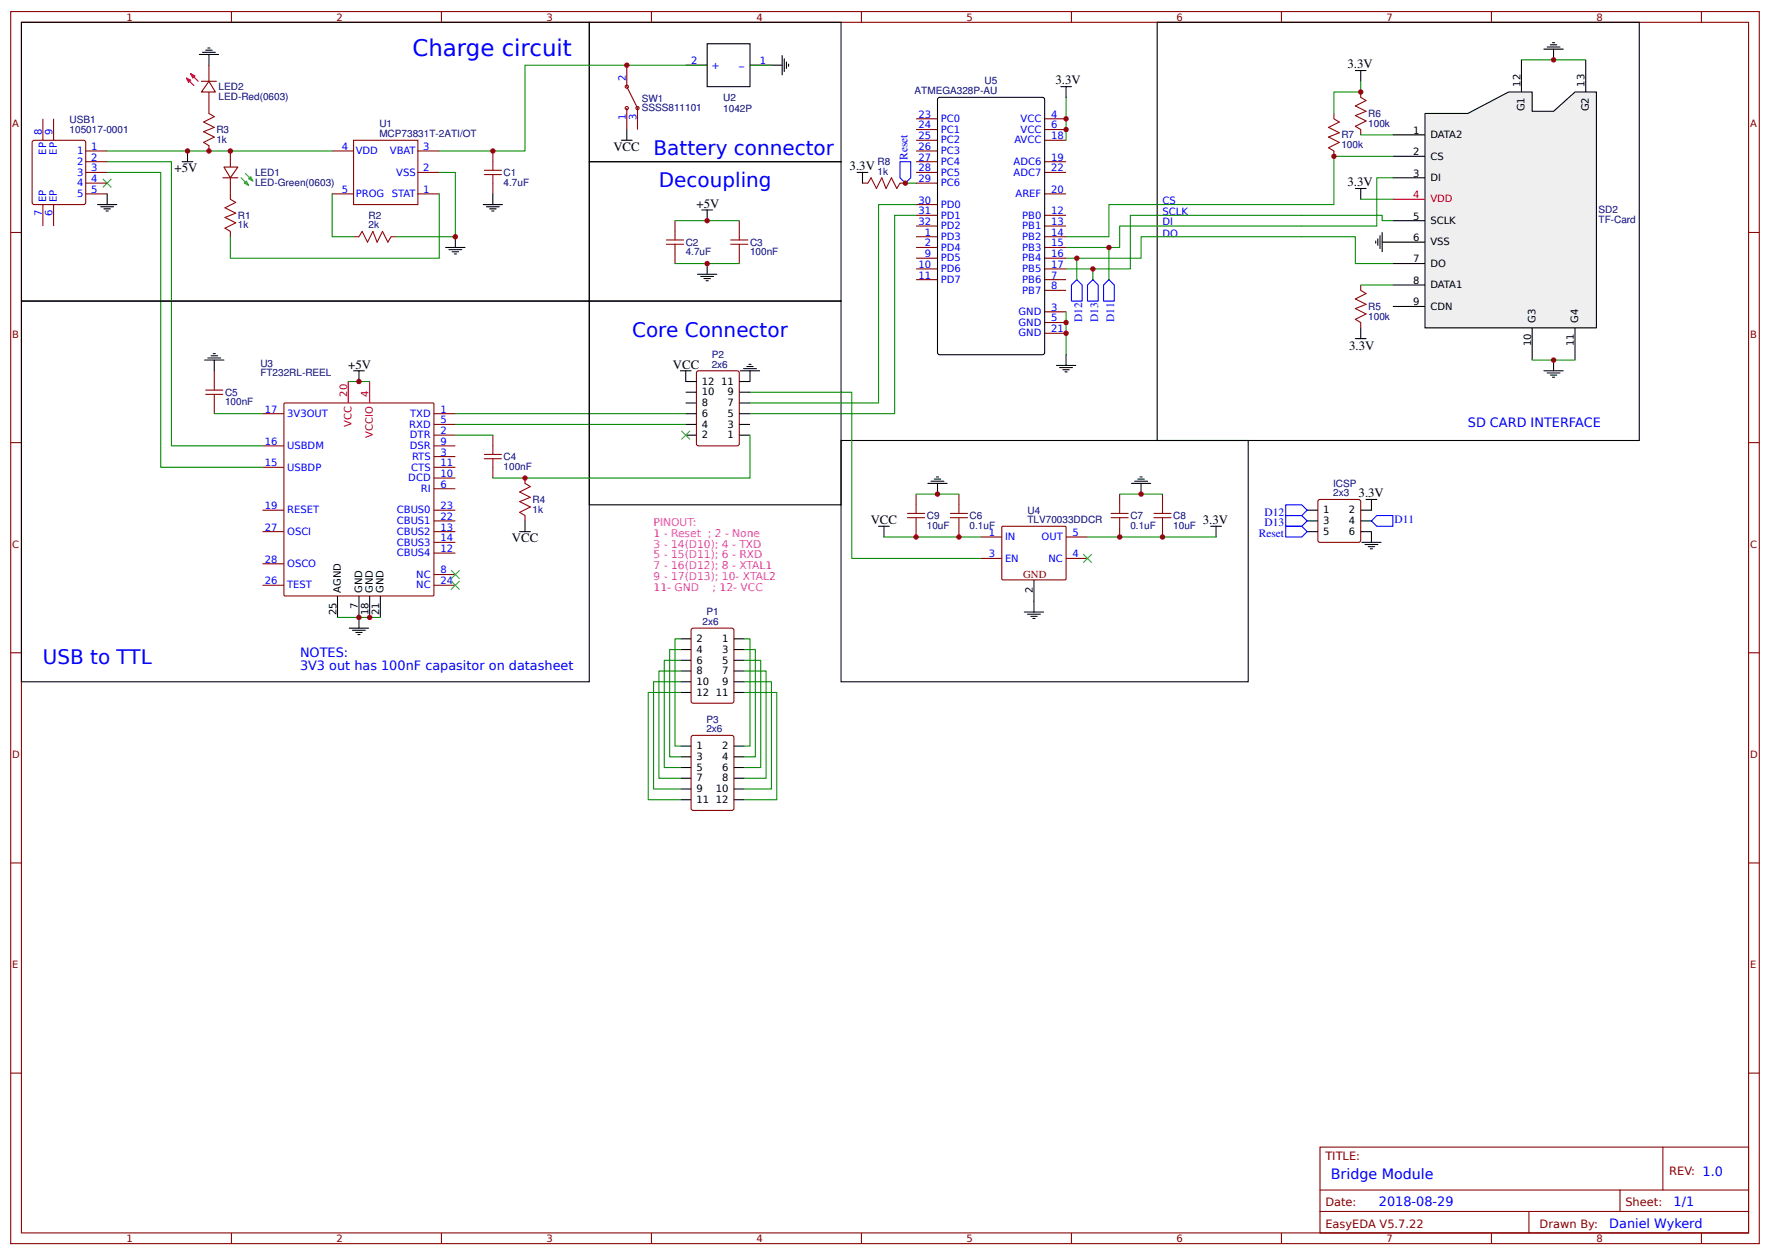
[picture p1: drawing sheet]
<svg xmlns="http://www.w3.org/2000/svg" width="437mm" height="310mm" viewBox="0 0 437 310" stroke-linecap="round" stroke-linejoin="round" font-family="sans-serif">
<g fill="none" stroke="#800" stroke-width=".26">
<path d="M2.6 2.9h431.8v304h-431.8zM5.3 5.5h426.5v298.7h-426.5zM51.6 16.1v4M57.1 2.9v2.6M109 2.9v2.6M154.8 16.1v5.3M160.9 2.9v2.6M169.3 16.1h5.3M185.2 16.1h5.3M212.7 2.9v2.6M264.6 2.9v2.6M316.4 2.9v2.6"/>
<path d="M368.3 2.9v2.6M420.2 2.9v2.6M8.2 34.7l12.4-.1 .5 .3 .1 15.1-.3 .4-12.4 .1-.5-.3-.1-15.1zM10.6 29.3v5.3M13.2 29.3v5.3M21.2 37.3h5.3M21.2 39.9h5.3M49.7 20.1h3.7M51.6 20.1l1.6 2.6h-3.5zM51.6 22.7v5.3M51.6 35.9v1.4M56.9 37.3v3.9"/>
<path d="M82 37.3h5.3M87.3 34.6h15.9v15.9h-15.9zM103.2 37.3h5.3M121.7 37.3v2.6M154.8 26.7v5.3M157.4 26.7v5.3M2.6 57.4h2.7M10.6 50.5v5.3M13.2 50.5v5.3M21.2 47.8h5.3M21.2 42.5h5.3M21.2 45.2h5.3"/>
<path d="M55 43.9h3.7M55.3 41.2h3.4l-1.8 2.7zM56.9 43.9v5.3M56.9 57.1v1.3M82 47.8h5.3M87.3 58.4h1.3M96.6 58.4h1.3M103.2 47.8h5.3M103.2 42.5h5.3M121.7 45.2v2.6M166.7 54.5v2.6M182.6 54.5v2.6"/>
<path d="M431.8 57.4h2.6M166.7 62.4v2.6M182.6 62.4v2.6M52.9 91.5v2.6M52.9 99.4v2.7M70.2 99.6l.2-.2h36.5l.2 .2 .1 47.2-.2 .2-36.6 .1-.2-.2zM172.2 91.6l9.8-.1 .5 .3 .1 17.7-.3 .4-9.8 .1-.4-.2-.1-17.8zM2.6 109.2h2.7M64.8 110h5.3M64.8 115.3h5.3M64.8 102.1h5.3M107.2 104.7h5.2"/>
<path d="M107.2 110h5.2M107.2 118h5.2M107.2 115.3h5.2M107.2 102.1h5.2M107.2 107.4h5.2M107.2 112.7h5.2M121.7 107.4v2.6M121.7 115.3v2.7M129.6 118v1.3M431.8 109.2h2.6M64.8 131.2h5.3M64.8 125.9h5.3"/>
<path d="M64.8 139.1h5.3M107.2 120.6h5.2M107.2 136.5h5.2M107.2 131.2h5.2M107.2 133.8h5.2M107.2 125.9h5.2M107.2 128.5h5.2M129.6 127.2v1.3M64.8 144.4h5.3M107.2 144.4h5.2M107.2 141.8h5.2M2.6 161.1h2.7"/>
<path d="M431.8 161.1h2.6M2.6 212.9h2.7M431.8 212.9h2.6M2.6 264.8h2.7M431.8 264.8h2.6M326 283.1h105.8v21.1h-105.8zM326 293.6h105.8M326 298.9h105.8M377.6 298.9v5.3M400 293.6v5.3M410.6 283.1v10.5M57.1 304.2v2.7"/>
<path d="M109 304.2v2.7M160.9 304.2v2.7M212.7 304.2v2.7M264.6 304.2v2.7M316.4 304.2v2.7M368.3 304.2v2.7M420.2 304.2v2.7"/>
</g>
<g fill="none" stroke="#080" stroke-width=".26">
<path d="M26.5 39.9h15.8v70.1h22.5M26.5 37.3h55.5M26.5 42.5h13.2v72.8h25.1M82 47.8v10.6h5.3M108.5 47.8v15.9h-51.6v-5.3M108.5 42.5h3.9v15.9h-14.5M166.7 54.5h15.9M166.7 65h15.9M86 94.1h5.3M52.9 102.1h11.9M112.4 107.4h9.3M112.4 102.1h56.9"/>
<path d="M112.4 104.7h56.9M185.2 107.4v10.6h-63.5M83.3 152.3h10.6"/>
</g>
<g fill="none" stroke="#000" stroke-width=".26">
<path d="M5.3 5.5h140.2v68.8h-140.2zM49.2 13.4h4.8M50 12.9h3.2M50.8 12.4h1.6M51.3 11.9h.6M51.6 13.4v2.7M145.5 5.5h62.2v34.4h-62.2zM174.6 10.8h10.6v10.6h-10.6zM190.5 16.1h2.6M193.1 13.7v4.8M193.7 14.5v3.2M194.2 15.3v1.6"/>
<path d="M194.7 15.8v.6M45 39.9h2.6M46.3 37.3v2.6M145.5 39.9h62.2v34.4h-62.2zM153.5 34.6h2.6M154.8 32v2.6M24.1 50.5h4.7M24.9 51h3.1M25.7 51.5h1.6M26.2 52.1h.5M26.5 47.8v2.7M112.4 58.4v2.7"/>
<path d="M119.3 50.5h4.8M120.1 51h3.2M120.9 51.5h1.6M121.4 52.1h.6M121.7 47.8v2.7M173.3 51.8h2.6M174.6 51.8v2.7M5.3 74.3h140.2v93.9h-140.2zM110.1 61.1h4.7M110.9 61.6h3.1M111.7 62.1h1.5M112.2 62.7h.5"/>
<path d="M145.5 74.3h62.2v50.3h-62.2zM172.2 67.7h4.8M173 68.2h3.2M173.8 68.7h1.6M174.4 69.3h.5M174.6 65v2.7M50.5 88.8h4.8M51.3 88.3h3.2M52.1 87.8h1.6M52.7 87.3h.5M52.9 88.8v2.7M87.3 91.5h2.7"/>
<path d="M88.6 91.5v2.6M168 91.5h2.7M169.3 99.4h2.7M169.3 96.8h2.7M169.3 91.5v2.6h2.7M182.6 99.4h2.6M182.6 96.8h2.6M182.8 91.5h4.8M183.6 91h3.2M184.4 90.4h1.6M184.9 89.9h.6M185.2 91.5v2.6h-2.6"/>
<path d="M169.3 107.4h2.7M169.3 104.7h2.7M169.3 102.1h2.7M182.6 107.4h2.6M182.6 104.7h2.6M182.6 102.1h2.6M128.3 131.2h2.7M129.6 128.5v2.7M83.3 147.1v5.2M86.3 155h4.7M87 155.5h3.2M87.8 156.1h1.6"/>
<path d="M88.4 156.6h.5M88.6 147.1v7.9M91.3 147.1v5.2M93.9 147.1v5.2"/>
</g>
<path d="M59.5 43.9l1.9 1.8M60.6 42.8l1.8 1.9M60.9 44.7l.5 1-1.1-.5zM61.4 44.1l.5-.5 .5 1.1z" fill="none" stroke="#690" stroke-width=".26"/>
<g fill="none" stroke="#a00000" stroke-width=".26">
<path d="M51.6 28l1.3 .8-2.6 1.3 2.6 1.3-2.6 1.1 2.6 1.3-2.6 1.3 1.3 .8M121.7 39.9v2.1M56.9 49.2l1.3 .8-2.6 1.3 2.6 1.3-2.6 1.1 2.6 1.3-2.6 1.3 1.3 .8M88.6 58.4l.8-1.3 1.4 2.6 1.3-2.6 1 2.6 1.4-2.6 1.3 2.6 .8-1.3M119.6 42h4.2M119.6 43.1h4.2M121.7 43.1v2.1M164.6 59.2h4.2M166.7 57.1v2.1M180.4 59.2h4.3M182.6 57.1v2.1M164.6 60.3h4.2"/>
<path d="M166.7 60.3v2.1M180.4 60.3h4.3M182.6 60.3v2.1M50.8 97.3h4.2M50.8 96.3h4.2M52.9 94.1v2.2M52.9 97.3v2.1M119.6 112.1h4.2M119.6 113.2h4.2M121.7 110v2.1M121.7 113.2v2.1M129.6 119.3l1.4 .8-2.7 1.3 2.7 1.3-2.7 1.1 2.7 1.3-2.7 1.3 1.3 .8"/>
</g>
<path d="M46 19.3l1.1 .5-.5 .5zM46 19.3l1.9 1.8M47.1 18.2l1.1 .5-.6 .6zM47.1 18.2l1.8 1.9M86 94.1v5.3M91.3 94.1v5.3" fill="none" stroke="#f00" stroke-width=".26"/>
<g fill="#000" stroke="#3c3" stroke-width=".26">
<path d="M25.4 44.1l2.1 2.1zM27.5 44.1l-2.1 2.1z"/>
<path d="M168.3 106.3l2.1 2.1zM170.4 106.3l-2.1 2.1z"/>
<path d="M111.4 143.4l2.1 2.1zM113.5 143.4l-2.1 2.1z"/>
<path d="M111.4 140.7l2.1 2.1zM111.4 142.8l2.1-2.1z"/>
</g>
<g fill="none" stroke="#900" stroke-width=".26">
<path d="M154.8 21.4l2.6 5.3"/>
<circle cx="154.8" cy="21.4" r=".4"/>
<circle cx="154.8" cy="26.7" r=".4"/>
<circle cx="157.4" cy="26.7" r=".4"/>
</g>
<path d="M351.9 28h10.6l10-5.3h5.9v4.8h5.2l5.3-4.8h5.3v58.2h-42.3z" fill="#efefef" stroke="#000" stroke-width=".26"/>
<g fill="none" stroke="#000" stroke-width=".26">
<path d="M285.8 5.5h119v103.2h-119zM334.7 17.4h2.6M336 17.4v2.7M375.7 14.8v7.9M381.3 12.1h4.7M382.1 11.6h3.1M382.9 11.1h1.5M383.4 10.5h.5M383.6 12.1v2.7M391.6 14.8v7.9M231.6 24.3l.4-.3h25.4l.5 .3 .1 62.7-.3 .5h-25.7l-.4-.2zM261.9 21.4h2.7"/>
<path d="M263.3 21.4v2.6M344 33.3h7.9M344 38.6h7.9M211.7 42.5h2.6M213 42.5v2.7M334.7 46.5h2.6M336 46.5v2.7M339.7 59.5v.5M340.3 58.9v1.6M340.8 58.2v3.1M341.3 59.7h10.6M341.3 57.4v4.7"/>
<path d="M344 43.9h7.9M344 54.5h7.9M344 65h7.9M344 70.3h7.9M344 75.6h7.9M260.9 90.2h4.7M261.7 90.7h3.1M262.5 91.2h1.6M263 91.8h.5M263.3 87.5v2.7M334.7 83.6h2.6M336 80.9v2.7"/>
<path d="M378.4 80.9v7.9M381.3 91.5h4.7M382.1 92h3.1M382.9 92.6h1.5M383.4 93.1h.5M383.6 88.8v2.7M388.9 80.9v7.9M207.7 108.7h100.5v59.5h-100.5zM229.1 119.3h4.8M229.9 118.7h3.2M230.7 118.2h1.6M231.2 117.7h.6"/>
<path d="M231.5 119.3v2.6M279.4 119.3h4.8M280.2 118.7h3.2M281 118.2h1.6M281.5 117.7h.5M281.8 119.3v2.6M217 129.9h2.6M218.3 129.9v2.6M299 129.9h2.6M300.3 129.9v2.6M322.8 125.9h2.6M322.8 128.5h2.6"/>
<path d="M322.8 131.2h2.6M336 128.5h2.7M336 131.2h2.7v2.6M336.3 133.8h4.7M337.1 134.4h3.2M337.3 123.2h2.7M337.9 134.9h1.6M338.4 135.4h.5M338.7 123.2v2.7h-2.7M168 157.6h2.7M181.2 157.6h2.7M252.9 151h4.8"/>
<path d="M253.7 151.6h3.2M254.5 152.1h1.6M255.1 152.6h.5M255.3 143.1v7.9M168 160.3h2.7M168 162.9h2.7M168 165.6h2.7M168 168.2h2.7M168 170.9h2.7M181.2 160.3h2.7M181.2 162.9h2.7M181.2 165.6h2.7"/>
<path d="M181.2 168.2h2.7M181.2 170.9h2.7M168 184.1h2.7M168 186.7h2.7M168 189.4h2.7M168 192h2.7M168 194.7h2.7M168 197.3h2.7M181.2 184.1h2.7M181.2 186.7h2.7M181.2 189.4h2.7M181.2 192h2.7"/>
<path d="M181.2 194.7h2.7M181.2 197.3h2.7"/>
</g>
<path d="M344 49.2h7.9" fill="none" stroke="#f00" stroke-width=".26"/>
<g fill="none" stroke="#080" stroke-width=".26">
<path d="M174.6 16.1h-45v21.2h-21.1M185.2 16.1h5.3M375.7 14.8h15.9M263.3 24v10.6M336 20.1v2.6h-6.6v5.3M336 33.3h8M344 38.6h-14.6v11.9h-55.6v7.9h-10.5M223.6 45.2h2.6M226.2 50.5h-9.2v48.9h-31.8M226.2 53.1h-5.3v49h-35.7M336 49.2h8M344 54.5h-2.7v-1.4h-62.2v13.3h-15.8"/>
<path d="M344 43.9h-4v11.9h-63.5v5.3h-13.2M263.3 63.7h18.5v-5.3h52.9v6.6h9.3M263.3 76.9v10.6M265.9 63.7v5.3M269.9 66.4v2.6M273.8 61.1v7.9M336 70.3h8M185.2 96.8h25.1v41h31.8M378.4 88.8h10.5M218.3 132.5h23.8M226.2 121.9h10.6M268.6 132.5h31.7"/>
<path d="M276.5 121.9h10.6M168 157.6h-1.3v26.5h1.3M183.9 157.6h1.3v26.5h-1.3M168 160.3h-2.6v26.4h2.6M168 162.9h-4v26.5h4M168 165.6h-5.3v26.4h5.3M168 168.2h-6.6v26.5h6.6M168 170.9h-7.9v26.4h7.9M183.9 160.3h2.6v26.4h-2.6M183.9 162.9h4v26.5h-4M183.9 165.6h5.3v26.4h-5.3M183.9 168.2h6.6v26.5h-6.6"/>
<path d="M183.9 170.9h7.9v26.4h-7.9"/>
</g>
<g fill="none" stroke="#a00000" stroke-width=".26">
<path d="M329.4 29.3l1.3 .8-2.6 1.3 2.6 1.4-2.6 1 2.6 1.3-2.6 1.4 1.3 .8M336 24l1.3 .8-2.6 1.3 2.6 1.4-2.6 1 2.6 1.3-2.6 1.4 1.3 .8M214.3 45.2l.8-1.3 1.3 2.6 1.4-2.6 1 2.6 1.3-2.6 1.4 2.6 .7-1.3M336 71.6l1.3 .8-2.6 1.4 2.6 1.3-2.6 1 2.6 1.4-2.6 1.3 1.3 .8M224.1 127.7h4.2M224.1 126.7h4.2M226.2 124.6v2.1M226.2 127.7v2.2M234.7 127.7h4.2M234.7 126.7h4.2M236.8 124.6v2.1M236.8 127.7v2.2"/>
<path d="M274.4 127.7h4.2M274.4 126.7h4.2M276.5 124.6v2.1M276.5 127.7v2.2M285 127.7h4.2M285 126.7h4.2M287.1 124.6v2.1M287.1 127.7v2.2"/>
</g>
<g fill="none" stroke="#800" stroke-width=".26">
<path d="M226.2 29.3h5.3M226.2 32h5.3M226.2 34.6h5.3M226.2 39.9h5.3M226.2 37.3h5.3M258 29.3h5.3M258 32h5.3M258 34.6h5.3M258 39.9h5.3M329.4 28v1.3M329.4 37.3v1.3M336 22.7v1.3"/>
<path d="M336 32v1.3M213 45.2h1.3M222.2 45.2h1.4M226.2 42.5h5.3M226.2 53.1h5.3M226.2 55.8h5.3M226.2 58.4h5.3M226.2 45.2h5.3M226.2 50.5h5.3M258 42.5h5.3M258 47.8h5.3M258 53.1h5.3"/>
<path d="M258 55.8h5.3M258 58.4h5.3M226.2 61.1h5.3M226.2 63.7h5.3M226.2 66.4h5.3M226.2 69h5.3M258 61.1h5.3M258 63.7h5.3M258 66.4h5.3M258 69h5.3M258 71.6h5.3M258 76.9h5.3"/>
<path d="M258 79.6h5.3M336 70.3v1.3M336 79.6v1.3M258 82.2h5.3M226.2 121.9v2.7M226.2 129.9v2.6M236.8 121.9v2.7M236.8 129.9v2.6M242.1 132.5h5.3M242.1 137.8h5.3M247.4 130l.2-.1h15.5l.2 .2-.1 12.9-.2 .1h-15.5l-.1-.3zM263.3 132.5h5.3"/>
<path d="M263.3 137.8h5.3M276.5 121.9v2.7M276.5 129.9v2.6M287.1 121.9v2.7M287.1 129.9v2.6M325.5 123.5l.5-.3 9.8 .1 .2 .5-.1 9.8-.4 .2h-9.8l-.3-.5zM170.9 155.1l9.8-.1 .5 .3v17.7l-.2 .4-9.8 .1-.5-.2v-17.8zM170.9 181.5h9.8l.5 .2v17.7l-.2 .5-9.8 .1-.5-.3v-17.7z"/>
</g>
<path d="M267.5 136.7l2.1 2.2zM267.5 138.9l2.1-2.2z" fill="#000" stroke="#3c3" stroke-width=".26"/>
<path d="M222.2 39.9h2.7v4l-1.3 1.3-1.4-1.3zM264.6 70.3l1.3-1.3 1.3 1.3v4h-2.6zM268.6 70.3l1.3-1.3 1.3 1.3v4h-2.6zM272.5 70.3l1.3-1.3 1.4 1.3v4h-2.7zM317.5 129.9h4l1.3 1.3-1.3 1.3h-4zM317.5 124.6h4l1.3 1.3-1.3 1.3h-4zM317.5 127.2h4l1.3 1.3-1.3 1.4h-4zM338.7 128.5l1.3-1.3h4v2.7h-4z" fill="none" stroke="#00f" stroke-width=".26"/>
<g fill="#c00">
<circle cx="269.9" cy="66.4" r=".66"/>
<circle cx="121.7" cy="37.3" r=".66"/>
<circle cx="154.8" cy="16.1" r=".66"/>
<circle cx="129.6" cy="118" r=".66"/>
<circle cx="88.6" cy="94.1" r=".66"/>
<circle cx="46.3" cy="37.3" r=".66"/>
<circle cx="51.6" cy="37.3" r=".66"/>
<circle cx="56.9" cy="37.3" r=".66"/>
<circle cx="112.4" cy="58.4" r=".66"/>
<circle cx="91.3" cy="152.3" r=".66"/>
<circle cx="88.6" cy="152.3" r=".66"/>
<circle cx="174.6" cy="54.5" r=".66"/>
<circle cx="174.6" cy="65" r=".66"/>
<circle cx="383.6" cy="88.8" r=".66"/>
<circle cx="383.6" cy="14.8" r=".66"/>
<circle cx="231.5" cy="121.9" r=".66"/>
<circle cx="276.5" cy="132.5" r=".66"/>
<circle cx="336" cy="22.7" r=".66"/>
<circle cx="329.4" cy="38.6" r=".66"/>
<circle cx="287.1" cy="132.5" r=".66"/>
<circle cx="281.8" cy="121.9" r=".66"/>
<circle cx="263.3" cy="82.2" r=".66"/>
<circle cx="263.3" cy="79.6" r=".66"/>
<circle cx="263.3" cy="32" r=".66"/>
<circle cx="263.3" cy="29.3" r=".66"/>
<circle cx="236.8" cy="132.5" r=".66"/>
<circle cx="226.2" cy="132.5" r=".66"/>
<circle cx="265.9" cy="63.7" r=".66"/>
<circle cx="273.8" cy="61.1" r=".66"/>
<circle cx="223.6" cy="45.2" r=".66"/>
</g>
<text font-size="5.6" fill="#00f" x="101.9" y="13.7">Charge circuit</text>
<g font-size="4.9" fill="#00f">
<text x="161.4" y="38.2">Battery connector</text>
<text x="162.7" y="46.2">Decoupling</text>
<text x="156.1" y="83.2">Core Connector</text>
<text x="10.6" y="163.9">USB to TTL</text>
</g>
<text font-size="3.5" fill="#00f" x="328.6" y="291">Bridge Module</text>
<g font-size="3.2">
<text x="332.8" y="16.8">3.3V</text>
<text x="260.6" y="20.8">3.3V</text>
<text x="151.5" y="37.2">VCC</text>
<text x="43.1" y="42.5">+5V</text>
<text x="209.8" y="42">3.3V</text>
<text x="332.8" y="45.9">3.3V</text>
<text x="172" y="51.3">+5V</text>
<text x="333.2" y="86.2">3.3V</text>
<text x="86" y="91">+5V</text>
<text x="166.2" y="91">VCC</text>
<text x="335.5" y="122.7">3.3V</text>
<text x="215" y="129.3">VCC</text>
<text x="297" y="129.3">3.3V</text>
<text x="126.4" y="133.8">VCC</text>
</g>
<g font-size="3.2" fill="#00f">
<text x="362.5" y="105.3">SD CARD INTERFACE</text>
<text x="74.1" y="162.1">NOTES:</text>
<text x="74.1" y="165.3">3V3 out has 100nF capasitor on datasheet</text>
<text x="340.5" y="297.6">2018-08-29</text>
<text x="413.3" y="297.6">1/1</text>
<text x="397.4" y="302.9">Daniel Wykerd</text>
</g>
<g font-size="2.8" fill="#00f">
<text x="224.1" y="39.5" transform="rotate(-90 224.1 39.5)">Reset</text>
<text x="267.2" y="79.6" transform="rotate(-90 267.2 79.6)">D12</text>
<text x="271.2" y="79.6" transform="rotate(-90 271.2 79.6)">D13</text>
<text x="275.2" y="79.6" transform="rotate(-90 275.2 79.6)">D11</text>
<text x="312.2" y="127.2">D12</text>
<text x="312.2" y="129.9">D13</text>
<text x="344.4" y="129.1">D11</text>
<text x="310.8" y="132.5">Reset</text>
</g>
<g font-size="2.8" fill="#800">
<text x="327.3" y="286.2">TITLE:</text>
<text x="412.2" y="289.9">REV: 1.0</text>
<text x="327.3" y="297.6">Date:</text>
<text x="401.4" y="297.6">Sheet:</text>
<text x="327.3" y="302.9">EasyEDA V5.7.22</text>
<text x="380.2" y="302.9">Drawn By:</text>
</g>
<g font-size="2.6" fill="#f0f">
<text x="161.4" y="129.9">PINOUT:</text>
<text x="161.4" y="132.5">1 - Reset ; 2 - None</text>
<text x="161.4" y="135.1">3 - 14(D10); 4 - TXD</text>
<text x="161.4" y="137.8">5 - 15(D11); 6 - RXD</text>
<text x="161.4" y="140.4">7 - 16(D12); 8 - XTAL1</text>
<text x="161.4" y="143.1">9 - 17(D13); 10- XTAL2</text>
<text x="161.4" y="145.7">11- GND</text>
<text x="176" y="145.7">; 12- VCC</text>
</g>
<text font-size="2.6" fill="#800" x="252.7" y="142.6">GND</text>
<g font-size="2.5" fill="#800">
<text x="31.2" y="5.1">1</text>
<text x="83.1" y="5.1">2</text>
<text x="134.9" y="5.1">3</text>
<text x="186.8" y="5.1">4</text>
<text x="238.7" y="5.1">5</text>
<text x="290.5" y="5.1">6</text>
<text x="342.4" y="5.1">7</text>
<text x="394.2" y="5.1">8</text>
<text x="3" y="31.4">A</text>
<text x="432.2" y="31.4">A</text>
<text x="3" y="83.3">B</text>
<text x="432.2" y="83.3">B</text>
<text x="3" y="135.1">C</text>
<text x="432.2" y="135.1">C</text>
<text x="3" y="187">D</text>
<text x="432.2" y="187">D</text>
<text x="3" y="238.9">E</text>
<text x="432.2" y="238.9">E</text>
<text x="31.2" y="306.5">1</text>
<text x="83.1" y="306.5">2</text>
<text x="134.9" y="306.5">3</text>
<text x="186.8" y="306.5">4</text>
<text x="238.7" y="306.5">5</text>
<text x="290.5" y="306.5">6</text>
<text x="342.4" y="306.5">7</text>
<text x="394.2" y="306.5">8</text>
</g>
<g font-size="2.5" fill="#00f">
<text x="170.7" y="15.8">2</text>
<text x="175.7" y="17.1">+</text>
<text x="182.6" y="16.1">_</text>
<text x="187.6" y="15.8">1</text>
<text x="154.5" y="20.1" transform="rotate(-90 154.5 20.1)">2</text>
<text x="154.5" y="29.6" transform="rotate(-90 154.5 29.6)">1</text>
<text x="157.2" y="29.6" transform="rotate(-90 157.2 29.6)">3</text>
<text x="226.8" y="29.1">23</text>
<text x="259.6" y="29.1">4</text>
<text x="10.3" y="33.3" transform="rotate(-90 10.3 33.3)">8</text>
<text x="13" y="33.3" transform="rotate(-90 13 33.3)">9</text>
<text x="226.8" y="31.7">24</text>
<text x="226.8" y="34.3">25</text>
<text x="232.3" y="30.1">PC0</text>
<text x="232.3" y="32.8">PC1</text>
<text x="232.3" y="35.4">PC2</text>
<text x="250.5" y="35.4">AVCC</text>
<text x="252" y="30.1">VCC</text>
<text x="252" y="32.8">VCC</text>
<text x="259.6" y="31.7">6</text>
<text x="259.6" y="34.3">18</text>
<text x="11.4" y="38.2" transform="rotate(-90 11.4 38.2)">EP</text>
<text x="14" y="38.2" transform="rotate(-90 14 38.2)">EP</text>
<text x="19.1" y="38">1</text>
<text x="19.1" y="40.7">2</text>
<text x="22.5" y="37">1</text>
<text x="22.5" y="39.6">2</text>
<text x="84.4" y="37">4</text>
<text x="87.8" y="38">VDD</text>
<text x="96.3" y="38">VBAT</text>
<text x="104.5" y="37">3</text>
<text x="226.8" y="37">26</text>
<text x="226.8" y="39.6">27</text>
<text x="232.3" y="38">PC3</text>
<text x="232.3" y="40.7">PC4</text>
<text x="250.3" y="40.7">ADC6</text>
<text x="259.6" y="39.6">19</text>
<text x="19.1" y="43.3">3</text>
<text x="19.1" y="46">4</text>
<text x="22.5" y="42.3">3</text>
<text x="22.5" y="44.9">4</text>
<text x="22.5" y="47.6">5</text>
<text x="84.4" y="47.6">5</text>
<text x="97.8" y="43.3">VSS</text>
<text x="104.5" y="47.6">1</text>
<text x="104.5" y="42.3">2</text>
<text x="226.8" y="42.3">28</text>
<text x="226.8" y="44.9">29</text>
<text x="232.3" y="43.3">PC5</text>
<text x="232.3" y="46">PC6</text>
<text x="250.3" y="43.3">ADC7</text>
<text x="259.6" y="42.3">22</text>
<text x="259.6" y="47.6">20</text>
<text x="10.3" y="53.4" transform="rotate(-90 10.3 53.4)">7</text>
<text x="11.4" y="50" transform="rotate(-90 11.4 50)">EP</text>
<text x="13" y="53.4" transform="rotate(-90 13 53.4)">6</text>
<text x="14" y="50" transform="rotate(-90 14 50)">EP</text>
<text x="19.1" y="48.6">5</text>
<text x="87.8" y="48.6">PROG</text>
<text x="96.8" y="48.6">STAT</text>
<text x="226.8" y="50.2">30</text>
<text x="226.8" y="52.9">31</text>
<text x="232.3" y="51.3">PD0</text>
<text x="232.3" y="53.9">PD1</text>
<text x="250.8" y="48.6">AREF</text>
<text x="252.4" y="53.9">PB0</text>
<text x="259.6" y="52.9">12</text>
<text x="287.1" y="50.3">CS</text>
<text x="287.1" y="52.9">SCLK</text>
<text x="226.8" y="55.5">32</text>
<text x="228.4" y="58.2">1</text>
<text x="232.3" y="56.6">PD2</text>
<text x="232.3" y="59.2">PD3</text>
<text x="252.4" y="56.6">PB1</text>
<text x="252.4" y="59.2">PB2</text>
<text x="259.6" y="55.5">13</text>
<text x="259.6" y="58.2">14</text>
<text x="287.1" y="55.6">DI</text>
<text x="287.1" y="58.4">DO</text>
<text x="228.4" y="60.8">2</text>
<text x="228.4" y="63.4">9</text>
<text x="232.3" y="61.9">PD4</text>
<text x="232.3" y="64.5">PD5</text>
<text x="252.4" y="61.9">PB3</text>
<text x="252.4" y="64.5">PB4</text>
<text x="259.6" y="60.8">15</text>
<text x="259.6" y="63.4">16</text>
<text x="226.8" y="66.1">10</text>
<text x="226.8" y="68.7">11</text>
<text x="232.3" y="67.2">PD6</text>
<text x="232.3" y="69.8">PD7</text>
<text x="252.4" y="67.2">PB5</text>
<text x="252.4" y="69.8">PB6</text>
<text x="259.6" y="66.1">17</text>
<text x="259.6" y="68.7">7</text>
<text x="259.6" y="71.4">8</text>
<text x="251.5" y="77.7">GND</text>
<text x="252.4" y="72.4">PB7</text>
<text x="259.6" y="76.7">3</text>
<text x="251.5" y="80.4">GND</text>
<text x="251.5" y="83">GND</text>
<text x="259.6" y="79.3">5</text>
<text x="259.6" y="82">21</text>
<text x="65.4" y="101.8">17</text>
<text x="108.7" y="101.8">1</text>
<text x="70.9" y="102.9">3V3OUT</text>
<text x="101.1" y="105.5">RXD</text>
<text x="101.3" y="102.9">TXD</text>
<text x="108.7" y="104.5">5</text>
<text x="108.7" y="107.1">2</text>
<text x="65.4" y="109.7">16</text>
<text x="70.9" y="110.8">USBDM</text>
<text x="101.2" y="110.8">DSR</text>
<text x="101.2" y="108.2">DTR</text>
<text x="101.7" y="113.5">RTS</text>
<text x="108.7" y="109.7">9</text>
<text x="108.7" y="112.4">3</text>
<text x="65.4" y="115">15</text>
<text x="70.9" y="116.1">USBDP</text>
<text x="100.8" y="118.7">DCD</text>
<text x="101.6" y="116.1">CTS</text>
<text x="108.7" y="117.7">10</text>
<text x="108.7" y="115">11</text>
<text x="65.4" y="125.6">19</text>
<text x="103.9" y="121.4">RI</text>
<text x="108.7" y="120.3">6</text>
<text x="108.7" y="125.6">23</text>
<text x="65.4" y="130.9">27</text>
<text x="70.9" y="126.7">RESET</text>
<text x="70.9" y="132">OSCI</text>
<text x="98" y="132">CBUS2</text>
<text x="98" y="129.3">CBUS1</text>
<text x="98" y="126.7">CBUS0</text>
<text x="108.7" y="130.9">13</text>
<text x="108.7" y="128.3">22</text>
<text x="98" y="137.3">CBUS4</text>
<text x="98" y="134.6">CBUS3</text>
<text x="108.7" y="136.2">12</text>
<text x="108.7" y="133.6">14</text>
<text x="244.2" y="132.2">1</text>
<text x="244.2" y="137.5">3</text>
<text x="248.2" y="133.3">IN</text>
<text x="257.2" y="133.3">OUT</text>
<text x="264.8" y="137.5">4</text>
<text x="264.8" y="132.2">5</text>
<text x="65.4" y="138.9">28</text>
<text x="70.9" y="139.9">OSCO</text>
<text x="102.8" y="142.6">NC</text>
<text x="108.7" y="141.5">8</text>
<text x="248.2" y="138.6">EN</text>
<text x="258.9" y="138.6">NC</text>
<text x="65.4" y="144.1">26</text>
<text x="70.9" y="145.2">TEST</text>
<text x="102.8" y="145.2">NC</text>
<text x="108.7" y="144.1">24</text>
</g>
<g font-size="2.5" fill="#000080">
<text x="54" y="22.2">LED2</text>
<text x="225.8" y="23.2">ATMEGA328P-AU</text>
<text x="243.2" y="20.8">U5</text>
<text x="54" y="24.6">LED-Red(0603)</text>
<text x="158.5" y="27.3">SSSS811101</text>
<text x="158.5" y="25.1">SW1</text>
<text x="178.6" y="27.6">1042P</text>
<text x="178.6" y="25">U2</text>
<text x="337.9" y="28.9">R6</text>
<text x="17.2" y="30.3">USB1</text>
<text x="17.2" y="32.9">105017-0001</text>
<text x="53.4" y="35.2">1k</text>
<text x="53.4" y="32.8">R3</text>
<text x="93.7" y="33.8">MCP73831T-2ATI/OT</text>
<text x="93.7" y="31.4">U1</text>
<text x="331.3" y="34.1">R7</text>
<text x="337.9" y="31.2">100k</text>
<text x="216.7" y="40.7">R8</text>
<text x="331.3" y="36.5">100k</text>
<text x="63" y="45.8">LED-Green(0603)</text>
<text x="63" y="43.4">LED1</text>
<text x="124.4" y="45.8">4.7uF</text>
<text x="124.4" y="43.4">C1</text>
<text x="216.7" y="43.1">1k</text>
<text x="58.7" y="54">R1</text>
<text x="91" y="53.9">R2</text>
<text x="394.8" y="52.7">SD2</text>
<text x="58.7" y="56.4">1k</text>
<text x="91" y="56.3">2k</text>
<text x="394.8" y="55">TF-Card</text>
<text x="169.3" y="63">4.7uF</text>
<text x="169.3" y="60.6">C2</text>
<text x="185.2" y="63">100nF</text>
<text x="185.2" y="60.6">C3</text>
<text x="337.9" y="76.5">R5</text>
<text x="337.9" y="78.9">100k</text>
<text x="175.8" y="88.3">P2</text>
<text x="64.3" y="92.8">FT232RL-REEL</text>
<text x="64.3" y="90.4">U3</text>
<text x="175.8" y="90.7">2x6</text>
<text x="55.6" y="100.1">100nF</text>
<text x="55.6" y="97.6">C5</text>
<text x="124.4" y="113.5">C4</text>
<text x="124.4" y="115.9">100nF</text>
<text x="131.5" y="124.1">R4</text>
<text x="329.2" y="122.4">2x3</text>
<text x="329.2" y="120.1">ICSP</text>
<text x="131.5" y="126.5">1k</text>
<text x="228.9" y="130.5">10uF</text>
<text x="228.9" y="128.1">C9</text>
<text x="239.4" y="130.5">0.1uF</text>
<text x="239.4" y="128.1">C6</text>
<text x="253.7" y="129.1">TLV70033DDCR</text>
<text x="253.7" y="126.9">U4</text>
<text x="279.1" y="130.5">0.1uF</text>
<text x="279.1" y="128.1">C7</text>
<text x="289.7" y="130.5">10uF</text>
<text x="289.7" y="128.1">C8</text>
<text x="173.5" y="154.2">2x6</text>
<text x="174.4" y="151.8">P1</text>
<text x="174.4" y="178.3">P3</text>
<text x="174.4" y="180.7">2x6</text>
</g>
<g font-size="2.5">
<text x="375.4" y="21.4" transform="rotate(-90 375.4 21.4)">12</text>
<text x="391.3" y="21.4" transform="rotate(-90 391.3 21.4)">13</text>
<text x="376.5" y="27.5" transform="rotate(-90 376.5 27.5)">G1</text>
<text x="392.4" y="27.5" transform="rotate(-90 392.4 27.5)">G2</text>
<text x="349" y="33">1</text>
<text x="353.2" y="34.1">DATA2</text>
<text x="349" y="38.3">2</text>
<text x="353.2" y="39.4">CS</text>
<text x="349" y="43.6">3</text>
<text x="353.2" y="44.7">DI</text>
<text x="349" y="54.2">5</text>
<text x="349" y="59.5">6</text>
<text x="353.2" y="55.2">SCLK</text>
<text x="349" y="64.8">7</text>
<text x="353.2" y="60.5">VSS</text>
<text x="353.2" y="65.8">DO</text>
<text x="349" y="70.1">8</text>
<text x="353.2" y="71.1">DATA1</text>
<text x="349" y="75.4">9</text>
<text x="353.2" y="76.4">CDN</text>
<text x="379.1" y="79.6" transform="rotate(-90 379.1 79.6)">G3</text>
<text x="389.7" y="79.6" transform="rotate(-90 389.7 79.6)">G4</text>
<text x="378.1" y="85.4" transform="rotate(-90 378.1 85.4)">10</text>
<text x="388.7" y="85.4" transform="rotate(-90 388.7 85.4)">11</text>
<text x="173.3" y="94.9">12</text>
<text x="178.1" y="94.9">11</text>
<text x="173.3" y="100.2">8</text>
<text x="173.3" y="97.6">10</text>
<text x="179.7" y="100.2">7</text>
<text x="179.7" y="97.6">9</text>
<text x="173.3" y="105.5">4</text>
<text x="173.3" y="102.9">6</text>
<text x="179.7" y="105.5">3</text>
<text x="179.7" y="102.9">5</text>
<text x="173.3" y="108.2">2</text>
<text x="179.7" y="108.2">1</text>
<text x="326.8" y="126.7">1</text>
<text x="326.8" y="129.3">3</text>
<text x="326.8" y="132">5</text>
<text x="333.1" y="126.7">2</text>
<text x="333.1" y="129.3">4</text>
<text x="333.1" y="132">6</text>
<text x="84.1" y="146.3" transform="rotate(-90 84.1 146.3)">AGND</text>
<text x="89.4" y="146.3" transform="rotate(-90 89.4 146.3)">GND</text>
<text x="92.1" y="146.3" transform="rotate(-90 92.1 146.3)">GND</text>
<text x="94.7" y="146.3" transform="rotate(-90 94.7 146.3)">GND</text>
<text x="255.1" y="146.2" transform="rotate(-90 255.1 146.2)">2</text>
<text x="83.1" y="151.8" transform="rotate(-90 83.1 151.8)">25</text>
<text x="88.4" y="150.2" transform="rotate(-90 88.4 150.2)">7</text>
<text x="91" y="151.8" transform="rotate(-90 91 151.8)">18</text>
<text x="93.7" y="151.8" transform="rotate(-90 93.7 151.8)">21</text>
<text x="172" y="158.4">2</text>
<text x="172" y="161.1">4</text>
<text x="178.3" y="158.4">1</text>
<text x="178.3" y="161.1">3</text>
<text x="172" y="163.7">6</text>
<text x="172" y="166.4">8</text>
<text x="178.3" y="163.7">5</text>
<text x="178.3" y="166.4">7</text>
<text x="172" y="169">10</text>
<text x="172" y="171.7">12</text>
<text x="176.8" y="171.7">11</text>
<text x="178.3" y="169">9</text>
<text x="172" y="184.9">1</text>
<text x="178.3" y="184.9">2</text>
<text x="172" y="187.5">3</text>
<text x="172" y="190.2">5</text>
<text x="178.3" y="187.5">4</text>
<text x="178.3" y="190.2">6</text>
<text x="172" y="192.8">7</text>
<text x="172" y="195.5">9</text>
<text x="176.8" y="195.5">10</text>
<text x="178.3" y="192.8">8</text>
<text x="172" y="198.1">11</text>
<text x="176.8" y="198.1">12</text>
</g>
<g font-size="2.5" fill="#f00">
<text x="349" y="48.9">4</text>
<text x="353.2" y="50">VDD</text>
<text x="85.7" y="97.8" transform="rotate(-90 85.7 97.8)">20</text>
<text x="91" y="97.8" transform="rotate(-90 91 97.8)">4</text>
<text x="86.8" y="105.4" transform="rotate(-90 86.8 105.4)">VCC</text>
<text x="92.1" y="108" transform="rotate(-90 92.1 108)">VCCIO</text>
</g>
</svg>
